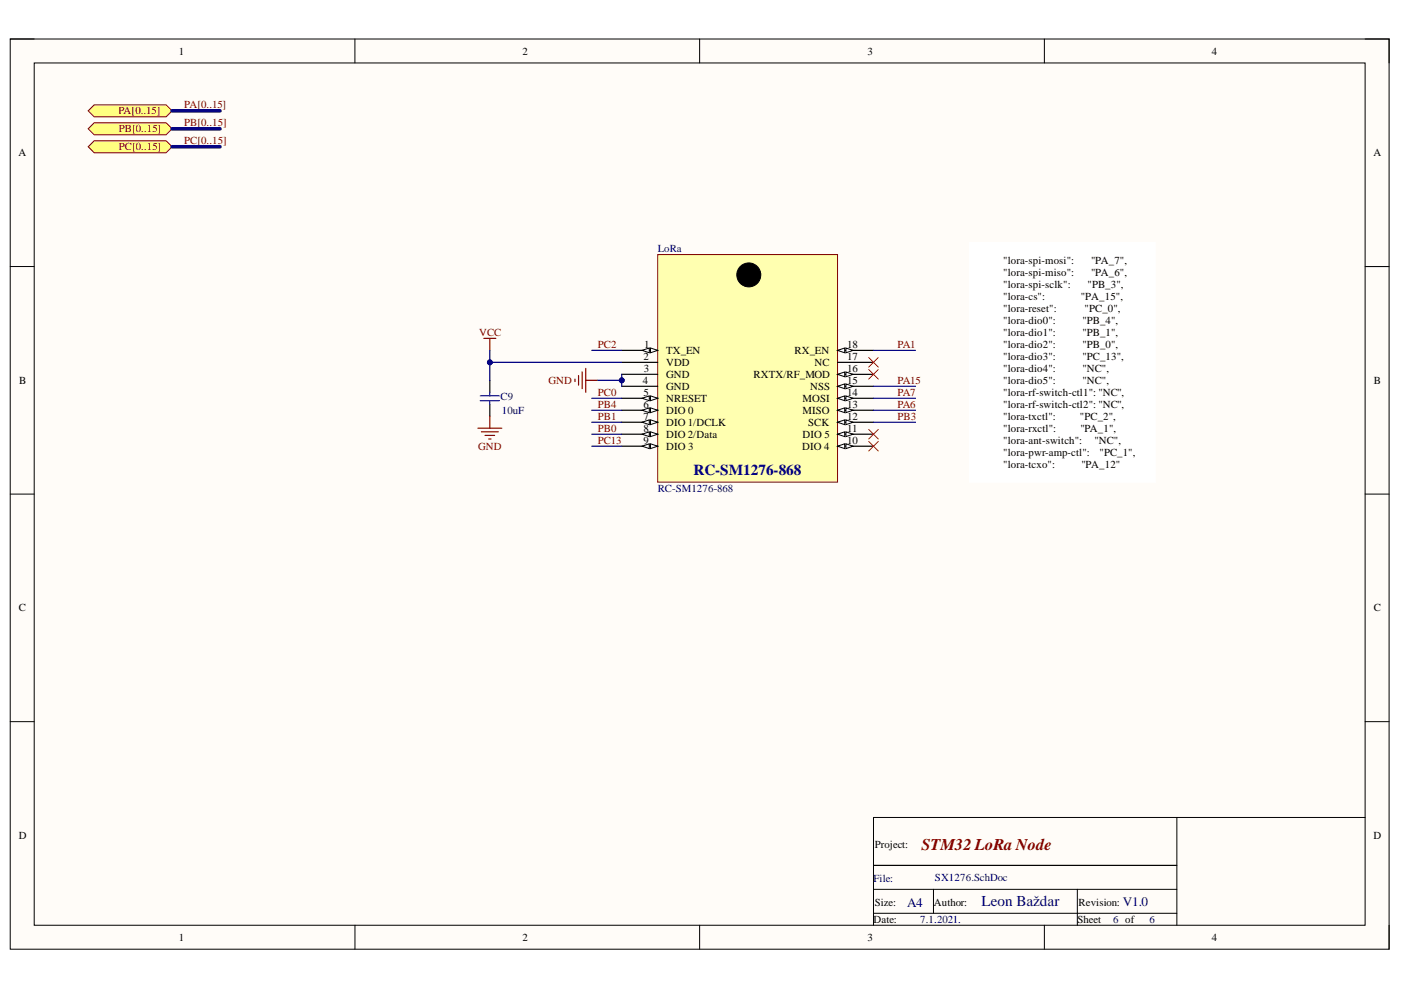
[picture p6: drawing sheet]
<svg xmlns="http://www.w3.org/2000/svg" width="297mm" height="210mm" viewBox="0 0 297 210" stroke-linecap="round" stroke-linejoin="round" font-family="sans-serif">
<path d="M2.2 8.3h292.3v193h-292.3z" fill-rule="evenodd" fill="#fffcf8"/>
<path d="M2.2 8.3h292.3v193h-292.3z" fill="none" stroke="#000" stroke-width=".21"/>
<path d="M7.3 13.3h282.1v182.9h-282.1z" fill-rule="evenodd" fill="#fffcf8"/>
<g fill="none" stroke="#000" stroke-width=".21">
<path d="M2.2 8.3h5.1M7.3 13.3h282.1v182.9h-282.1zM75.3 8.3v5M148.3 8.3v5M221.4 8.3v5M289.4 8.3h5.1v5M2.2 56.5h5.1M289.4 56.5h5.1M2.2 104.8h5.1M289.4 104.8h5.1M2.2 153h5.1M289.4 153h5.1"/>
<path d="M249.5 173.3v22.9M289.4 173.3h-104.2v22.9M75.3 196.2v5.1M148.3 196.2v5.1M185.2 188.6h64.3M185.2 193.6h64.3M197.9 188.6v5M221.4 196.2v5.1M228.4 188.6v7.6M294.5 196.2v5.1"/>
</g>
<path d="M185.2 183.5h64.3" fill="none" stroke="#000" stroke-width=".25"/>
<path d="M18.7 23.5l1.3-1.3h15.2l1.3 1.3-1.3 1.3h-15.2z" fill-rule="evenodd" fill="#ffff80"/>
<path d="M18.7 23.5l1.3-1.3h15.2l1.3 1.3-1.3 1.3h-15.2z" fill="none" stroke="#800000" stroke-width=".21"/>
<path d="M20 26h15.2l1.3 1.3-1.3 1.3h-15.2l-1.3-1.3z" fill-rule="evenodd" fill="#ffff80"/>
<path d="M20 26h15.2l1.3 1.3-1.3 1.3h-15.2l-1.3-1.3z" fill="none" stroke="#800000" stroke-width=".21"/>
<path d="M18.7 31.1l1.3-1.3h15.2l1.3 1.3-1.3 1.3h-15.2z" fill-rule="evenodd" fill="#ffff80"/>
<path d="M18.7 31.1l1.3-1.3h15.2l1.3 1.3-1.3 1.3h-15.2z" fill="none" stroke="#800000" stroke-width=".21"/>
<path d="M103.9 80.6v2.6M103.9 85.7v2.6" fill="none" stroke="#000" stroke-width=".25"/>
<path d="M101.8 83.9h4.1M101.8 85h4.1M103.9 83.2v.7M103.9 85v.7" fill="none" stroke="#00f" stroke-width=".25"/>
<path d="M102.6 71.7h2.5M103.9 71.7v2.6M101.3 90.8h5.1M102.1 91.6h3.5M102.8 92.3h2.1M103.6 93.1h.5M103.9 88.3v2.5" fill="none" stroke="#800000" stroke-width=".25"/>
<path d="M205.5 51.4h39.4v50.8h-39.4z" fill-rule="evenodd" fill="#fff"/>
<path d="M205.5 51.4h39.4v50.8h-39.4z" fill="none" stroke="#fff" stroke-width=".21"/>
<path d="M139.4 54h38.2v48.2h-38.2z" fill-rule="evenodd" fill="#ffffb0"/>
<path d="M139.4 54h38.2v48.2h-38.2z" fill="none" stroke="#800000" stroke-width=".21"/>
<path d="M131.8 74.3h7.6" fill="none" stroke="#000" stroke-width=".25"/>
<path d="M137.9 73.8l1.5 .5-1.5 .5z" fill="#f8fcff"/>
<path d="M137.9 73.8l1.5 .5-1.5 .5z" fill="none" stroke="#000" stroke-width=".21"/>
<path d="M136.1 74.3l1.6-.5v1z" fill="#f8fcff"/>
<path d="M136.1 74.3l1.6-.5v1z" fill="none" stroke="#000" stroke-width=".21"/>
<path d="M131.8 76.8h7.6M131.8 79.4h7.6M131.8 81.9h7.6M131.8 84.4h7.6" fill="none" stroke="#000" stroke-width=".25"/>
<path d="M137.9 83.9l1.5 .5-1.5 .6z" fill="#f8fcff"/>
<path d="M137.9 83.9l1.5 .5-1.5 .6z" fill="none" stroke="#000" stroke-width=".21"/>
<path d="M136.1 84.4l1.6-.5v1.1z" fill="#f8fcff"/>
<path d="M136.1 84.4l1.6-.5v1.1z" fill="none" stroke="#000" stroke-width=".21"/>
<path d="M131.8 87h7.6" fill="none" stroke="#000" stroke-width=".25"/>
<path d="M137.9 86.5l1.5 .5-1.5 .5z" fill="#f8fcff"/>
<path d="M137.9 86.5l1.5 .5-1.5 .5z" fill="none" stroke="#000" stroke-width=".21"/>
<path d="M136.1 87l1.6-.5v1z" fill="#f8fcff"/>
<path d="M136.1 87l1.6-.5v1z" fill="none" stroke="#000" stroke-width=".21"/>
<path d="M131.8 89.5h7.6" fill="none" stroke="#000" stroke-width=".25"/>
<path d="M137.9 89l1.5 .5-1.5 .5z" fill="#f8fcff"/>
<path d="M137.9 89l1.5 .5-1.5 .5z" fill="none" stroke="#000" stroke-width=".21"/>
<path d="M136.1 89.5l1.6-.5v1z" fill="#f8fcff"/>
<path d="M136.1 89.5l1.6-.5v1z" fill="none" stroke="#000" stroke-width=".21"/>
<path d="M131.8 92.1h7.6" fill="none" stroke="#000" stroke-width=".25"/>
<path d="M137.9 91.6l1.5 .5-1.5 .5z" fill="#f8fcff"/>
<path d="M137.9 91.6l1.5 .5-1.5 .5z" fill="none" stroke="#000" stroke-width=".21"/>
<path d="M136.1 92.1l1.6-.5v1z" fill="#f8fcff"/>
<path d="M136.1 92.1l1.6-.5v1z" fill="none" stroke="#000" stroke-width=".21"/>
<path d="M131.8 94.6h7.6" fill="none" stroke="#000" stroke-width=".25"/>
<path d="M137.9 94.1l1.5 .5-1.5 .5z" fill="#f8fcff"/>
<path d="M137.9 94.1l1.5 .5-1.5 .5z" fill="none" stroke="#000" stroke-width=".21"/>
<path d="M136.1 94.6l1.6-.5v1z" fill="#f8fcff"/>
<path d="M136.1 94.6l1.6-.5v1z" fill="none" stroke="#000" stroke-width=".21"/>
<path d="M177.6 94.6h7.6" fill="none" stroke="#000" stroke-width=".25"/>
<path d="M177.6 94.6l1.5-.5v1z" fill="#f8fcff"/>
<path d="M177.6 94.6l1.5-.5v1z" fill="none" stroke="#000" stroke-width=".21"/>
<path d="M179.4 94.1l1.5 .5-1.5 .5z" fill="#f8fcff"/>
<path d="M179.4 94.1l1.5 .5-1.5 .5z" fill="none" stroke="#000" stroke-width=".21"/>
<path d="M177.6 92.1h7.6" fill="none" stroke="#000" stroke-width=".25"/>
<path d="M177.6 92.1l1.5-.5v1z" fill="#f8fcff"/>
<path d="M177.6 92.1l1.5-.5v1z" fill="none" stroke="#000" stroke-width=".21"/>
<path d="M179.4 91.6l1.5 .5-1.5 .5z" fill="#f8fcff"/>
<path d="M179.4 91.6l1.5 .5-1.5 .5z" fill="none" stroke="#000" stroke-width=".21"/>
<path d="M177.6 89.5h7.6" fill="none" stroke="#000" stroke-width=".25"/>
<path d="M177.6 89.5l1.5-.5v1z" fill="#f8fcff"/>
<path d="M177.6 89.5l1.5-.5v1z" fill="none" stroke="#000" stroke-width=".21"/>
<path d="M179.4 89l1.5 .5-1.5 .5z" fill="#f8fcff"/>
<path d="M179.4 89l1.5 .5-1.5 .5z" fill="none" stroke="#000" stroke-width=".21"/>
<path d="M177.6 87h7.6" fill="none" stroke="#000" stroke-width=".25"/>
<path d="M177.6 87l1.5-.5v1z" fill="#f8fcff"/>
<path d="M177.6 87l1.5-.5v1z" fill="none" stroke="#000" stroke-width=".21"/>
<path d="M179.4 86.5l1.5 .5-1.5 .5z" fill="#f8fcff"/>
<path d="M179.4 86.5l1.5 .5-1.5 .5z" fill="none" stroke="#000" stroke-width=".21"/>
<path d="M177.6 84.5h7.6" fill="none" stroke="#000" stroke-width=".25"/>
<path d="M177.6 84.5l1.5-.6v1.1z" fill="#f8fcff"/>
<path d="M177.6 84.5l1.5-.6v1.1z" fill="none" stroke="#000" stroke-width=".21"/>
<path d="M179.4 83.9l1.5 .6-1.5 .5z" fill="#f8fcff"/>
<path d="M179.4 83.9l1.5 .6-1.5 .5z" fill="none" stroke="#000" stroke-width=".21"/>
<path d="M177.6 81.9h7.6" fill="none" stroke="#000" stroke-width=".25"/>
<path d="M177.6 81.9l1.5-.5v1z" fill="#f8fcff"/>
<path d="M177.6 81.9l1.5-.5v1z" fill="none" stroke="#000" stroke-width=".21"/>
<path d="M179.4 81.4l1.5 .5-1.5 .5z" fill="#f8fcff"/>
<path d="M179.4 81.4l1.5 .5-1.5 .5z" fill="none" stroke="#000" stroke-width=".21"/>
<path d="M177.6 79.4h7.6" fill="none" stroke="#000" stroke-width=".25"/>
<path d="M177.6 79.4l1.5-.5v1z" fill="#f8fcff"/>
<path d="M177.6 79.4l1.5-.5v1z" fill="none" stroke="#000" stroke-width=".21"/>
<path d="M179.4 78.9l1.5 .5-1.5 .5z" fill="#f8fcff"/>
<path d="M179.4 78.9l1.5 .5-1.5 .5z" fill="none" stroke="#000" stroke-width=".21"/>
<path d="M177.6 76.8h7.6M177.6 74.3h7.6" fill="none" stroke="#000" stroke-width=".25"/>
<path d="M177.6 74.3l1.5-.5v1z" fill="#f8fcff"/>
<path d="M177.6 74.3l1.5-.5v1z" fill="none" stroke="#000" stroke-width=".21"/>
<path d="M179.4 73.8l1.5 .5-1.5 .5z" fill="#f8fcff"/>
<g fill="none" stroke="#000" stroke-width=".21">
<path d="M179.4 73.8l1.5 .5-1.5 .5z"/>
<circle cx="158.8" cy="58.3" r="2.54"/>
</g>
<circle cx="158.8" cy="58.3" r="2.54" fill="#000"/>
<path d="M36.5 23.5h10.2M36.5 31.1h10.2M36.5 27.3h10.2" fill="none" stroke="#000080" stroke-width=".76"/>
<path d="M103.9 76.8h27.9" fill="none" stroke="#000080" stroke-width=".25"/>
<circle cx="103.9" cy="76.8" r=".51" fill="#000080"/>
<circle cx="103.9" cy="76.8" r=".51" fill="none" stroke="#000080" stroke-width=".21"/>
<path d="M122.7 79.6v2.1M123.4 78.9v3.5M124.2 78.1v5.1M121.9 80.4v.5M124.2 80.6h2.5" fill="none" stroke="#800000" stroke-width=".25"/>
<path d="M131.8 79.4v1.2h-5.1" fill="none" stroke="#000080" stroke-width=".25"/>
<circle cx="131.8" cy="80.6" r=".51" fill="#000080"/>
<circle cx="131.8" cy="80.6" r=".51" fill="none" stroke="#000080" stroke-width=".21"/>
<path d="M131.8 80.6v1.3" fill="none" stroke="#000080" stroke-width=".25"/>
<circle cx="131.8" cy="80.6" r=".51" fill="#000080"/>
<circle cx="131.8" cy="80.6" r=".51" fill="none" stroke="#000080" stroke-width=".21"/>
<path d="M103.9 74.3v6.3M125.5 74.3h6.3M185.2 74.3h8.9M125.5 84.4h6.3M125.5 87h6.3M125.5 89.5h6.3M125.5 92.1h6.3M125.5 94.6h6.3M185.2 84.5h8.9M185.2 87h8.9M185.2 89.5h8.9M185.2 81.9h8.9" fill="none" stroke="#000080" stroke-width=".25"/>
<circle cx="103.9" cy="76.8" r=".51" fill="#000080"/>
<circle cx="103.9" cy="76.8" r=".51" fill="none" stroke="#000080" stroke-width=".21"/>
<path d="M184.2 78.4l2 2M184.2 75.8l2 2M186.2 78.4l-2 2M186.2 75.8l-2 2M184.2 93.6l2 2M184.2 91.1l2 2M186.2 93.6l-2 2M186.2 91.1l-2 2" fill="none" stroke="#f00" stroke-width=".21"/>
<text font-size="3.5" fill="#800000" x="195.4" y="180.2">STM32 LoRa Node</text>
<g font-size="3.2" fill="#000080">
<text x="147.1" y="100.7">RC-SM1276-868</text>
<text x="208.1" y="192.1">Leon Baždar</text>
</g>
<g font-size="2.8" fill="#000080">
<text x="192.3" y="192.3">A4</text>
<text x="238.1" y="192">V1.0</text>
</g>
<g font-size="2.3">
<text x="37.9" y="11.6">1</text>
<text x="110.8" y="11.6">2</text>
<text x="183.9" y="11.6">3</text>
<text x="256.9" y="11.6">4</text>
<text x="3.9" y="33.1">A</text>
<text x="291.2" y="33.1">A</text>
<text x="212.7" y="56">&quot;lora-spi-mosi&quot;:</text>
<text x="212.7" y="58.5">&quot;lora-spi-miso&quot;:</text>
<text x="231.3" y="56">&quot;PA_7&quot;,</text>
<text x="231.3" y="58.5">&quot;PA_6&quot;,</text>
<text x="212.7" y="61.1">&quot;lora-spi-sclk&quot;:</text>
<text x="212.7" y="63.6">&quot;lora-cs&quot;:</text>
<text x="229.1" y="63.6">&quot;PA_15&quot;,</text>
<text x="230.6" y="61.1">&quot;PB_3&quot;,</text>
<text x="212.7" y="66.1">&quot;lora-reset&quot;:</text>
<text x="212.7" y="68.7">&quot;lora-dio0&quot;:</text>
<text x="212.7" y="71.2">&quot;lora-dio1&quot;:</text>
<text x="229.5" y="68.7">&quot;PB_4&quot;,</text>
<text x="229.5" y="71.2">&quot;PB_1&quot;,</text>
<text x="230" y="66.1">&quot;PC_0&quot;,</text>
<text x="136.4" y="76.3">2</text>
<text x="136.6" y="73.8">1</text>
<text x="141.2" y="75">TX_EN</text>
<text x="141.2" y="77.6">VDD</text>
<text x="168.5" y="75">RX_EN</text>
<text x="172.7" y="77.6">NC</text>
<text x="179.6" y="76.3">17</text>
<text x="179.6" y="73.8">18</text>
<text x="212.7" y="73.8">&quot;lora-dio2&quot;:</text>
<text x="212.7" y="76.3">&quot;lora-dio3&quot;:</text>
<text x="229.5" y="73.8">&quot;PB_0&quot;,</text>
<text x="229.5" y="76.3">&quot;PC_13&quot;,</text>
<text x="4.1" y="81.4">B</text>
<text x="136.3" y="81.4">4</text>
<text x="136.4" y="83.9">5</text>
<text x="136.5" y="78.8">3</text>
<text x="141.2" y="80.1">GND</text>
<text x="141.2" y="82.6">GND</text>
<text x="159.8" y="80.1">RXTX/RF_MOD</text>
<text x="171.8" y="82.6">NSS</text>
<text x="179.6" y="83.9">14</text>
<text x="179.6" y="81.4">15</text>
<text x="179.6" y="78.8">16</text>
<text x="212.7" y="78.8">&quot;lora-dio4&quot;:</text>
<text x="212.7" y="81.4">&quot;lora-dio5&quot;:</text>
<text x="212.7" y="83.9">&quot;lora-rf-switch-ctl1&quot;: &quot;NC&quot;,</text>
<text x="229.5" y="78.8">&quot;NC&quot;,</text>
<text x="229.5" y="81.4">&quot;NC&quot;,</text>
<text x="291.3" y="81.4">B</text>
<text x="136.4" y="86.4">6</text>
<text x="136.4" y="89">7</text>
<text x="141.2" y="85.2">NRESET</text>
<text x="141.2" y="87.7">DIO 0</text>
<text x="170.2" y="87.7">MISO</text>
<text x="170.2" y="85.2">MOSI</text>
<text x="179.6" y="89">12</text>
<text x="179.6" y="86.4">13</text>
<text x="212.7" y="86.4">&quot;lora-rf-switch-ctl2&quot;: &quot;NC&quot;,</text>
<text x="212.7" y="89">&quot;lora-txctl&quot;:</text>
<text x="229" y="89">&quot;PC_2&quot;,</text>
<text x="136.4" y="91.5">8</text>
<text x="136.4" y="94.1">9</text>
<text x="141.2" y="90.2">DIO 1/DCLK</text>
<text x="141.2" y="92.8">DIO 2/Data</text>
<text x="141.2" y="95.4">DIO 3</text>
<text x="170.1" y="95.4">DIO 4</text>
<text x="170.2" y="92.8">DIO 5</text>
<text x="171.3" y="90.2">SCK</text>
<text x="179.6" y="94.1">10</text>
<text x="179.6" y="91.5">11</text>
<text x="212.7" y="91.5">&quot;lora-rxctl&quot;:</text>
<text x="212.7" y="94.1">&quot;lora-ant-switch&quot;:</text>
<text x="229.1" y="91.5">&quot;PA_1&quot;,</text>
<text x="232" y="94.1">&quot;NC&quot;,</text>
<text x="212.7" y="96.6">&quot;lora-pwr-amp-ctl&quot;:</text>
<text x="212.7" y="99.2">&quot;lora-tcxo&quot;:</text>
<text x="229.3" y="99.2">&quot;PA_12&quot;</text>
<text x="233.1" y="96.6">&quot;PC_1&quot;,</text>
<text x="4" y="129.6">C</text>
<text x="291.3" y="129.6">C</text>
<text x="4" y="177.8">D</text>
<text x="185.5" y="179.7">Project:</text>
<text x="291.2" y="177.8">D</text>
<text x="185.2" y="195.7">Date:</text>
<text x="185.5" y="192.1">Size:</text>
<text x="198" y="192.1">Author:</text>
<text x="228.4" y="195.7">Sheet</text>
<text x="228.7" y="192.1">Revision:</text>
<text x="37.9" y="199.5">1</text>
<text x="110.8" y="199.5">2</text>
<text x="183.9" y="199.5">3</text>
<text x="256.9" y="199.5">4</text>
</g>
<g font-size="2.3" fill="#800000">
<text x="39.1" y="23">PA[0..15]</text>
<text x="25.1" y="24.2">PA[0..15]</text>
<text x="25.2" y="28">PB[0..15]</text>
<text x="39.1" y="26.8">PB[0..15]</text>
<text x="25.2" y="31.9">PC[0..15]</text>
<text x="39.1" y="30.6">PC[0..15]</text>
<text x="101.6" y="71.2">VCC</text>
<text x="126.8" y="73.8">PC2</text>
<text x="190.3" y="73.8">PA1</text>
<text x="116.3" y="81.4">GND</text>
<text x="126.8" y="83.9">PC0</text>
<text x="190.3" y="83.9">PA7</text>
<text x="190.3" y="81.4">PA15</text>
<text x="126.8" y="86.4">PB4</text>
<text x="126.8" y="89">PB1</text>
<text x="190.3" y="89">PB3</text>
<text x="190.3" y="86.4">PA6</text>
<text x="101.4" y="95.4">GND</text>
<text x="126.8" y="91.5">PB0</text>
<text x="126.8" y="94.1">PC13</text>
</g>
<g font-size="2.3" fill="#000080">
<text x="139.5" y="53.5">LoRa</text>
<text x="106.1" y="84.9">C9</text>
<text x="106.4" y="87.7">10uF</text>
<text x="139.5" y="104.3">RC-SM1276-868</text>
<text x="185.2" y="187">File:</text>
<text x="198.2" y="186.8">SX1276.SchDoc</text>
<text x="195.1" y="195.7">7.1.2021.</text>
<text x="236" y="195.7">6 of</text>
<text x="243.7" y="195.7">6</text>
</g>
</svg>
